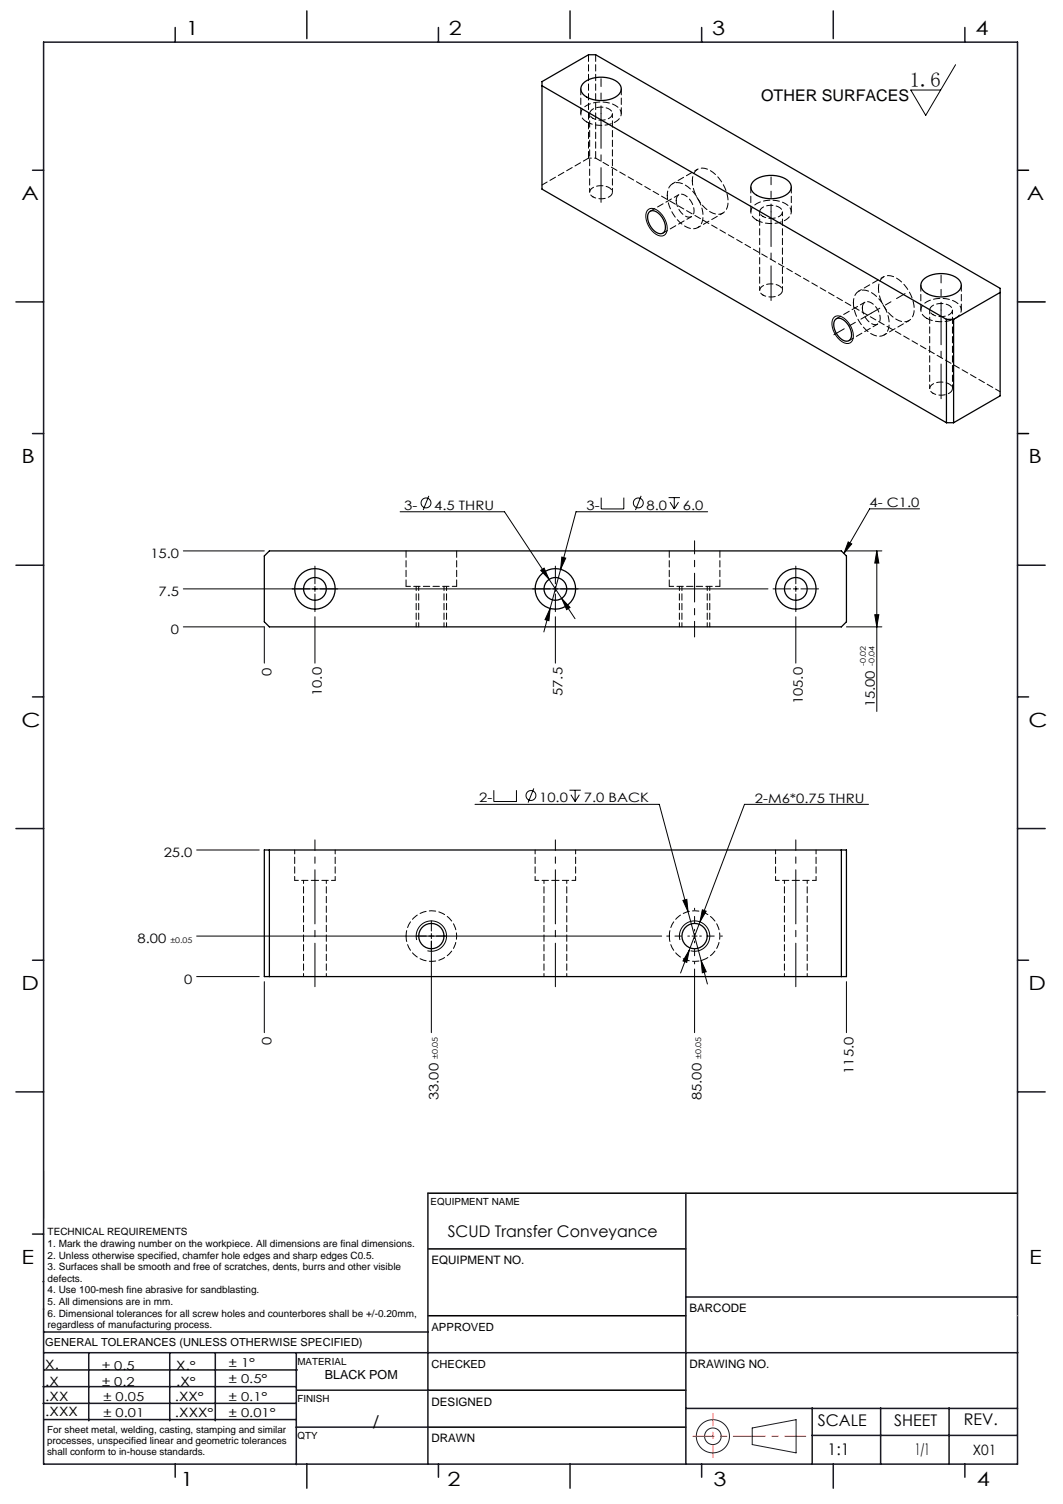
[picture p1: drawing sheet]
<svg xmlns="http://www.w3.org/2000/svg" width="210mm" height="297mm" viewBox="0 0 210 297" stroke-linecap="round" stroke-linejoin="round" font-family="sans-serif">
<g fill="none" stroke="#191924" stroke-width=".2">
<path d="M8.6 231.2v9.4M148.6 282l8.7-1.6v6.5l-8.7-1.6z"/>
<circle cx="140.8" cy="283.6" r="3.3"/>
<circle cx="140.8" cy="283.6" r="1.64"/>
</g>
<path d="M201 33.6h2.2M201 59.6h5.5M201 85.6h2.2M84.5 235.6h116.5M84.6 259.8h50.9M84.6 246.6h50.9M84.6 274.5h50.9M84.5 281.8h51" fill="none" stroke="#000" stroke-width=".3"/>
<path d="M136.9 283.6h22.3" fill="none" stroke="#f00" stroke-width=".2" stroke-dasharray="6.3 1.3 1.3 1.3" stroke-dashoffset="2.2"/>
<path d="M140.8 287.8v-8.7" fill="none" stroke="#f00" stroke-width=".2" stroke-dasharray="6.3 1.3 1.3 1.3" stroke-dashoffset="3.9"/>
<g fill="none" stroke="#191924" stroke-width=".3">
<path d="M8.6 8.3h192.4v280.8h-192.4zM34.6 5.4v2.9M60.6 2.2v5.4M86.6 5.4v2.9M112.6 2.2v5.4M138.6 5.4v2.9M164.6 2.2v5.4M190.6 5.4v2.9M6.4 33.6h2.2M3.2 59.6h5.4M6.4 85.6h2.2M3.2 111.6h5.4"/>
<path d="M201 111.6h5.5M6.4 137.6h2.2M201 137.6h2.2M3.2 163.6h5.4M201 163.6h5.5M6.4 189.6h2.2M201 189.6h2.2M3.2 215.6h5.4M201 215.6h5.5M84.5 235.6v53.5M135.5 235.6v53.5M6.4 243.7h2.2"/>
<path d="M8.5 253.1h.1M8.6 258.5h.1M135.5 256.1h65.5M8.5 277.1h49.9M8.5 273.8h49.9M8.6 267.1h75.9M8.6 263h75.9M8.8 270.5h49.9M17.5 267.1v13.5M33.5 267.1v13.5M42.5 267.1v13.5M58.5 267.1v22.1"/>
<path d="M58.6 274.5h26M84.6 267.1h116.5M135.5 278.1h65.5M160.5 278v11.1M174 278v11.1M187.5 278v11.1M8.8 280.3h49.7M34.6 289.1v2.6M58.5 281.8h26M60.6 289.1v4.8M86.6 289.1v2.6M112.6 289.1v4.8"/>
<path d="M138.6 289.1v2.6M160.4 283.5h40.6M164.6 289.1v4.8M190.6 289.1v2.6"/>
</g>
<path d="M201 259.8h.1" fill="none" stroke="#c0c0c0" stroke-width=".2"/>
<g fill="none" stroke="#000" stroke-width=".2">
<path d="M188.8 12.8l-5.9 10-3-5h5.9M128.1 41.4a1.87 1.87 0 0 1 2.3 .6 4 4 0 0 1 1.2 4 1.3 1.3 0 0 1-2 .3 4.1 4.1 0 0 1-1.8-4.7zM164.9 62.6a1.87 1.87 0 0 1 2.3 .6 4 4 0 0 1 1.2 4 1.3 1.3 0 0 1-2 .3 4.1 4.1 0 0 1-1.8-4.7zM84.7 97.9l-1.1 2.8M118.8 98.3v2.2h4.4v-2.2M126.7 97.9l-1.2 2.8M132.1 98.3h2.2M132.4 99.2l.8 1.3M133.2 98.3v2.2M134 99.2l-.8 1.3M36.2 116.3h115.5M36.2 108.8h16"/>
<path d="M62.2 115.8v1M79 101.1h20.7l13.9 21.1M106.8 112.6l.7-.4 1 2.2zM109.7 115.8v1M111 118.2l1.6 1.8-.7 .4zM111 110l.8 .2-1 2.2zM139.8 101.1h-26l-6.4 23.7M156.7 116.3h1M157.2 115.8v1M167.2 108.8h7M167.6 107l.7 .4-1.6 1.9zM173.2 108.8l.4 2.4h-.8z"/>
<path d="M173.2 108.8v31.7M181.7 100.5h-9.9l-5.1 8.8M36.2 123.8h16v7.2M62.2 121.8v9.2M108.7 120.2l-.3 2.4-.7-.2zM109.7 121.8v9.2M157.2 121.8v9.2M167.2 123.8h7M172.8 121.4h.8l-.4 2.4zM93.8 158.8h36.4l8.3 30.9M97.6 156v2.3h4.4v-2.3M105.5 155.7l-1.2 2.8"/>
<path d="M112.5 156h2.2M112.8 156.9l.8 1.4M113.6 156v2.3M114.5 156.9l-.9 1.4M171.6 158.8h-24.5l-12.6 33.3M38.8 167.9h12.4M134.9 177.8l.8-.2 .2 2.4zM138.8 179.7l.7 .2-1.2 2.1zM38.8 184.9h91.9M38.8 192.9h12.4M52.2 193.9v10M82.3 185.6a3 3 0 0 1 2.7-3.7 3 3 0 0 1 3.2 3.2 3 3 0 0 1-3.8 2.6"/>
<path d="M85.2 184.4v1M85.2 185.9v18M134.3 185.6a3 3 0 0 1 2.7-3.7 3 3 0 0 1 3.2 3.2 3 3 0 0 1-3.8 2.6M136.2 187.7l-.5 2.3-.8-.2zM136.7 184.9h1M137.2 184.4v1M137.2 191.4v12.5M138.5 189.7l1 2.2-.8 .2zM138.5 189.7l1.3 4.6M167.2 193.9v10"/>
<circle cx="84.2" cy="99.3" r=".98"/>
<circle cx="126.1" cy="99.3" r=".98"/>
<circle cx="104.9" cy="157.1" r=".98"/>
</g>
<path d="M136.2 184.9h-4.5M137.2 183.9v-4.5M137.2 185.9v4.5M138.2 184.9h4.5" fill="none" stroke="#000" stroke-width=".2" stroke-dasharray="15.2 1.3 1.3 1.3" stroke-dashoffset="14.9"/>
<g fill="none" stroke="#000" stroke-width=".2" stroke-dasharray="15.2 1.3 1.3 1.3">
<path d="M61.2 116.3h-3.5M62.2 115.3v-3.5M62.2 117.3v3.5M63.2 116.3h3.5M108.7 116.3h-3.5M109.7 115.3v-3.5M109.7 117.3v3.5M110.7 116.3h3.5M156.2 116.3h-3.5M157.2 115.3v-3.5M157.2 117.3v3.5M158.2 116.3h3.5"/>
<path d="M84.2 184.9h-2M85.2 183.9v-2M85.2 185.9v2M86.2 184.9h2"/>
</g>
<g fill="none" stroke="#000" stroke-width=".2" stroke-dasharray="1.3 .6" stroke-dashoffset=".4">
<path d="M131.8 38.6a2.16 2.16 0 0 1 1.1-2.3 2.16 2.16 0 0 1 2.5 .2 7.3 7.3 0 0 1 3.3 7.3 2.08 2.08 0 0 1-3.3 .9 7.8 7.8 0 0 1-3.6-6.1M136.8 35.7a2.15 2.15 0 0 1 1-2.3 2.15 2.15 0 0 1 2.5 .3 7.3 7.3 0 0 1 3.4 7.3 2.08 2.08 0 0 1-3.4 .8 7.8 7.8 0 0 1-3.5-6.1M168.6 59.8a2.15 2.15 0 0 1 1-2.3 2.15 2.15 0 0 1 2.5 .3 7.3 7.3 0 0 1 3.4 7.2 2.08 2.08 0 0 1-3.4 .9 7.8 7.8 0 0 1-3.5-6.1M173.5 56.9a2.15 2.15 0 0 1 1.1-2.2 2.15 2.15 0 0 1 2.5 .2 7.3 7.3 0 0 1 3.3 7.3 2.08 2.08 0 0 1-3.3 .9 7.8 7.8 0 0 1-3.6-6.2M80.2 115.8h10M82.2 115.8v8M82.7 115.8v8M132.2 115.8h10M134.2 115.8v8M134.7 115.8v8M87.7 123.8v-8M88.2 123.8v-8"/>
<path d="M139.7 123.8v-8M140.2 123.8v-8"/>
</g>
<path d="M62.2 194.9v-21M109.7 194.9v-21M157.2 194.9v-21" fill="none" stroke="#000" stroke-width=".2" stroke-dasharray="15.2 1.3 1.3 1.3" stroke-dashoffset="6.6"/>
<path d="M62.2 173.9v-8M109.7 173.9v-8M157.2 173.9v-8" fill="none" stroke="#000" stroke-width=".2" stroke-dasharray="15.2 1.3 1.3 1.3" stroke-dashoffset="13.1"/>
<path d="M137.2 115.8v10" fill="none" stroke="#000" stroke-width=".2" stroke-dasharray="15.2 1.3 1.3 1.3" stroke-dashoffset="12.1"/>
<path d="M137.2 115.8v-9" fill="none" stroke="#000" stroke-width=".2" stroke-dasharray="15.2 1.3 1.3 1.3" stroke-dashoffset="12.6"/>
<path d="M172.1 61.8l-7.4 4.3" fill="none" stroke="#000" stroke-width=".2" stroke-dasharray="15.2 1.3 1.3 1.3" stroke-dashoffset="12.9"/>
<path d="M118.7 40v-17.6M152.3 59.4v-17.6M185.9 78.7v-17.5" fill="none" stroke="#000" stroke-width=".2" stroke-dasharray="15.2 1.3 1.3 1.3" stroke-dashoffset="8.4"/>
<path d="M118.7 22.4v-6.9M152.3 41.8v-6.9M185.9 61.2v-6.9" fill="none" stroke="#000" stroke-width=".2" stroke-dasharray="15.2 1.3 1.3 1.3" stroke-dashoffset="13.7"/>
<path d="M172.1 61.8l6.7-3.8" fill="none" stroke="#000" stroke-width=".2" stroke-dasharray="15.2 1.3 1.3 1.3" stroke-dashoffset="13.3"/>
<g fill="#000">
<path d="M173.2 108.8l.4 2.4h-.8zM172.8 121.4h.8l-.4 2.4z"/>
<path d="M136.2 187.7l-1.3 2.1 .8 .2zM138.8 179.7l-.5 2.3 1.2-2.1zM138.5 189.7l.2 2.4 .8-.2zM134.9 177.8l1 2.2-.2-2.4zM111 118.2l.9 2.2 .7-.4zM106.8 112.6l1.7 1.8-1-2.2zM108.7 120.2l-1 2.2 .7 .2zM111 110l-.2 2.4 1-2.2zM167.6 107l.7 .4-1.6 1.9z"/>
</g>
<g fill="none" stroke="#000" stroke-width=".25">
<path d="M107.1 16.9l79.9 46.2M115.1 16.6a5.6 5.6 0 0 1 7.3 0 1.65 1.65 0 0 1-.8 2.6 5.8 5.8 0 0 1-6.5-.7 1.46 1.46 0 0 1 0-1.9zM148.7 36a5.6 5.6 0 0 1 7.3 0 1.65 1.65 0 0 1-.8 2.6 5.8 5.8 0 0 1-6.5-.7 1.46 1.46 0 0 1 0-1.9zM128.3 41.8a1.63 1.63 0 0 1 2.2 .7 2.81 2.81 0 0 1 .6 3.5 1.63 1.63 0 0 1-2.2-.7 2.81 2.81 0 0 1-.6-3.5zM182.3 55.4a5.6 5.6 0 0 1 7.2 0 1.65 1.65 0 0 1-.8 2.6 5.8 5.8 0 0 1-6.4-.7 1.46 1.46 0 0 1 0-1.9zM197.6 57.8l-9.2 5.3M165.1 63a1.63 1.63 0 0 1 2.1 .7 2.81 2.81 0 0 1 .6 3.5 1.63 1.63 0 0 1-2.1-.7 2.81 2.81 0 0 1-.6-3.5zM187 63.1h1.4M187 63.1v20.4M188.4 63.1v20.4M187 83.5l-79.9-46.2v-21.2l9.2-5.3h1.4l79.9 46.1v21.3l-9.2 5.3M187 83.5h1.4"/>
<path d="M53.2 108.8h113l1 1v13l-1 1h-113l-1-1v-13zM52.2 167.9h115v25h-115zM53.2 167.9v25M166.2 167.9v25"/>
<circle cx="62.2" cy="116.3" r="2.25"/>
<circle cx="62.2" cy="116.3" r="4"/>
<circle cx="109.7" cy="116.3" r="4"/>
<circle cx="109.7" cy="116.3" r="2.25"/>
<circle cx="157.2" cy="116.3" r="4"/>
<circle cx="157.2" cy="116.3" r="2.25"/>
<circle cx="85.2" cy="184.9" r="2.5"/>
<circle cx="137.2" cy="184.9" r="2.5"/>
</g>
<g fill="none" stroke="#000" stroke-width=".2" stroke-dasharray="1.3 .6" stroke-dashoffset=".5">
<path d="M116.5 22.4v15.6M121 38v-15.6M150.1 41.8v15.6M154.6 57.4v-15.6M183.7 61.2v15.5M188.2 76.7v-15.5M58.2 173.9h4M58.2 167.9v6M62.2 173.9h4M66.2 173.9v-6M105.7 173.9h4M105.7 167.9v6"/>
<path d="M109.7 173.9h4M113.7 173.9v-6M153.2 173.9h4M153.2 167.9v6M157.2 173.9h4M161.2 173.9v-6"/>
</g>
<path d="M117.7 31.2l79.9 46.2M134.1 38.4l-5.7 3.3M130.9 46l5.7-3.2M170.9 59.7l-5.7 3.2M167.7 67.3l5.7-3.3M80.2 184.9a5 5 0 0 1 7.3-4.5 5 5 0 0 1 .7 8.5 5 5 0 0 1-7.9-3.3l-.1-.7M132.2 184.9a5 5 0 0 1 7.3-4.5 5 5 0 0 1 .7 8.5 5 5 0 0 1-7.9-3.3l-.1-.7" fill="none" stroke="#000" stroke-width=".2" stroke-dasharray="1.3 .6" stroke-dashoffset=".2"/>
<g fill="none" stroke="#000" stroke-width=".2" stroke-dasharray="1.3 .6" stroke-dashoffset=".7">
<path d="M116.3 31.2h1.4M117.1 23.4a3.1 3.1 0 0 0 3.8-.6 1.24 1.24 0 0 0-1.2-1.5 2.67 2.67 0 0 0-3.2 1 1.03 1.03 0 0 0 .6 1.1M117.1 38.9a3.1 3.1 0 0 0 3.8-.6 1.24 1.24 0 0 0-1.2-1.5 2.67 2.67 0 0 0-3.2 1 1.03 1.03 0 0 0 .6 1.1M150.7 42.8a3.1 3.1 0 0 0 3.8-.6 1.24 1.24 0 0 0-1.2-1.5 2.67 2.67 0 0 0-3.2 .9 1.03 1.03 0 0 0 .6 1.2M150.7 58.3a3.1 3.1 0 0 0 3.8-.6 1.24 1.24 0 0 0-1.2-1.5 2.67 2.67 0 0 0-3.2 1 1.03 1.03 0 0 0 .6 1.1M184.3 62.1a3.1 3.1 0 0 0 3.8-.5 1.25 1.25 0 0 0-1.2-1.6 2.67 2.67 0 0 0-3.2 1 1.03 1.03 0 0 0 .6 1.1M184.3 77.7a3.1 3.1 0 0 0 3.8-.6 1.24 1.24 0 0 0-1.2-1.5 2.67 2.67 0 0 0-3.2 1 1.03 1.03 0 0 0 .6 1.1M60 173.9v19M107.5 173.9v19M155 173.9v19M64.5 192.9v-19M112 192.9v-19"/>
<path d="M159.5 192.9v-19"/>
</g>
<path d="M116.3 10.8v20.4M117.7 31.2v-20.4M80.2 108.8v7M90.2 115.8v-7M132.2 108.8v7M142.2 115.8v-7" fill="none" stroke="#000" stroke-width=".2" stroke-dasharray="1.3 .6"/>
<path d="M114.7 17.5v4.9M107.1 36.5l9.2-5.3M115.9 24.1a5.8 5.8 0 0 0 6.5-.7 1.65 1.65 0 0 0-.8-2.6 5.8 5.8 0 0 0-6.5 .7 1.65 1.65 0 0 0 .8 2.6M122.7 22.4v-4.9M133.6 39.6a3.5 3.5 0 0 0 2.5 3.3 1.23 1.23 0 0 0 1-1.7 3.4 3.4 0 0 0-2.5-2.9 1.04 1.04 0 0 0-1 1.3M148.3 36.9v4.9M149.5 43.5a5.8 5.8 0 0 0 6.5-.7 1.65 1.65 0 0 0-.8-2.6 5.8 5.8 0 0 0-6.5 .7 1.65 1.65 0 0 0 .8 2.6M156.3 41.8v-4.9M181.9 56.3v4.9M170.4 60.8a3.5 3.5 0 0 0 2.5 3.3 1.23 1.23 0 0 0 .9-1.7 3.4 3.4 0 0 0-2.4-2.8 1.04 1.04 0 0 0-1 1.2M183.1 62.9a5.8 5.8 0 0 0 6.4-.7 1.65 1.65 0 0 0-.8-2.6 5.8 5.8 0 0 0-6.4 .7 1.65 1.65 0 0 0 .8 2.6M189.9 61.2v-4.9" fill="none" stroke="#000" stroke-width=".2" stroke-dasharray="1.3 .6" stroke-dashoffset=".1"/>
<path d="M137.8 33.4l-4.9 2.9M137.9 44.9l4.9-2.8M174.6 54.7l-5 2.8M174.6 66.2l5-2.9" fill="none" stroke="#000" stroke-width=".2" stroke-dasharray="1.3 .6" stroke-dashoffset=".6"/>
<text font-size="4.1" x="179.7" y="17.2">1.6</text>
<g font-size="3.9">
<text x="36.7" y="6.9">1</text>
<text x="88.7" y="6.9">2</text>
<text x="140.7" y="6.9">3</text>
<text x="192.7" y="6.9">4</text>
<text x="4.2" y="39.5">A</text>
<text x="202.9" y="39.5">A</text>
<text x="4.2" y="91.5">B</text>
<text x="203.2" y="91.5">B</text>
<text x="4.2" y="143.5">C</text>
<text x="203.2" y="143.5">C</text>
<text x="4.2" y="195.5">D</text>
<text x="203.2" y="195.5">D</text>
<text x="4.2" y="249.6">E</text>
<text x="203.3" y="249.6">E</text>
<text x="35.7" y="293.4">1</text>
<text x="88.4" y="293.4">2</text>
<text x="141" y="293.4">3</text>
<text x="193" y="293.4">4</text>
</g>
<g font-size="3.2">
<text x="150.4" y="20">OTHER SURFACES</text>
<text x="88.5" y="244.2">SCUD Transfer Conveyance</text>
<text x="73.6" y="281.7">/</text>
<text x="161.6" y="281.7">SCALE</text>
<text x="176.7" y="281.5">SHEET</text>
<text x="190.4" y="281.5">REV.</text>
<text x="163.5" y="287.3">1:1</text>
<text x="180.8" y="287.3">1/1</text>
</g>
<text font-size="2.8" x="192.2" y="287.3">X01</text>
<g font-size="2.6">
<text x="79.9" y="100.7">3-</text>
<text x="85.8" y="100.7">4.5 THRU</text>
<text x="115.9" y="100.7">3-</text>
<text x="127.7" y="100.7">8.0</text>
<text x="134.9" y="100.7">6.0</text>
<text x="171.8" y="100.1">4- C1.0</text>
<text x="29.7" y="110.2">15.0</text>
<text x="31.3" y="117.7">7.5</text>
<text x="33.8" y="125.2">0</text>
<text x="53.6" y="133.4" transform="rotate(-90 53.6 133.4)">0</text>
<text x="63.6" y="137.5" transform="rotate(-90 63.6 137.5)">10.0</text>
<text x="111.1" y="137.5" transform="rotate(-90 111.1 137.5)">57.5</text>
<text x="158.6" y="139.1" transform="rotate(-90 158.6 139.1)">105.0</text>
<text x="172.9" y="139.7" transform="rotate(-90 172.9 139.7)">15.00</text>
<text x="94.7" y="158.4">2-</text>
<text x="106.5" y="158.4">10.0</text>
<text x="115.3" y="158.4">7.0 BACK</text>
<text x="149.1" y="158.5">2-M6*0.75 THRU</text>
<text x="32.3" y="169.2">25.0</text>
<text x="27.2" y="186.2">8.00</text>
<text x="36.4" y="194.2">0</text>
<text x="53.6" y="206.4" transform="rotate(-90 53.6 206.4)">0</text>
<text x="168.6" y="212.1" transform="rotate(-90 168.6 212.1)">115.0</text>
<text x="86.6" y="217.2" transform="rotate(-90 86.6 217.2)">33.00</text>
<text x="138.6" y="217.2" transform="rotate(-90 138.6 217.2)">85.00</text>
</g>
<g font-size="2.5">
<text x="8.9" y="273.6">.X</text>
<text x="8.9" y="270.4">X.</text>
<text x="34.8" y="273.7">.X°</text>
<text x="34.8" y="270.5">X.°</text>
<text x="64.2" y="272.4">BLACK POM</text>
<text x="9" y="276.7">.XX</text>
<text x="9" y="279.7">.XXX</text>
<text x="34.5" y="276.7">.XX°</text>
<text x="34.6" y="279.8">.XXX°</text>
</g>
<g font-size="2.4">
<text x="45.2" y="270">± 1°</text>
<text x="20.2" y="270.4">± 0.5</text>
<text x="20.2" y="273.7">± 0.2</text>
<text x="45.2" y="273.2">± 0.5°</text>
<text x="20.4" y="279.7">± 0.01</text>
<text x="20.4" y="276.7">± 0.05</text>
<text x="45.2" y="276.7">± 0.1°</text>
<text x="45.2" y="279.7">± 0.01°</text>
</g>
<g font-size="2.3">
<text x="85.2" y="249.7">EQUIPMENT NO.</text>
<text x="136.2" y="259.2">BARCODE</text>
<text x="136.2" y="270.2">DRAWING NO.</text>
<text x="85.2" y="277.6">DESIGNED</text>
<text x="85.2" y="284.9">DRAWN</text>
</g>
<g font-size="2.2">
<text x="85.2" y="262.8">APPROVED</text>
<text x="8.9" y="265.9">GENERAL TOLERANCES (UNLESS OTHERWISE SPECIFIED)</text>
<text x="85.2" y="270.1">CHECKED</text>
</g>
<g font-size="2">
<text x="9.4" y="243.9">TECHNICAL REQUIREMENTS</text>
<text x="9.4" y="246.2">1. Mark the drawing number on the workpiece. All dimensions are final dimensions.</text>
<text x="9.4" y="248.5">2. Unless otherwise specified, chamfer hole edges and sharp edges C0.5.</text>
<text x="9.4" y="250.8">3. Surfaces shall be smooth and free of scratches, dents, burrs and other visible</text>
<text x="9.4" y="253.1">defects.</text>
<text x="9.4" y="255.4">4. Use 100-mesh fine abrasive for sandblasting.</text>
<text x="9.4" y="257.7">5. All dimensions are in mm.</text>
<text x="9.4" y="260">6. Dimensional tolerances for all screw holes and counterbores shall be +/-0.20mm,</text>
<text x="9.4" y="262.3">regardless of manufacturing process.</text>
</g>
<g font-size="1.9">
<text x="85.1" y="238">EQUIPMENT NAME</text>
<text x="58.7" y="269.5">MATERIAL</text>
<text x="58.7" y="276.9">FINISH</text>
<text x="9.3" y="282.9">For sheet metal, welding, casting, stamping and similar</text>
<text x="9.3" y="285.1">processes, unspecified linear and geometric tolerances</text>
<text x="9.3" y="287.4">shall conform to in-house standards.</text>
<text x="58.7" y="284.2">QTY</text>
</g>
<g font-size="1.5">
<text x="171.1" y="131.6" transform="rotate(-90 171.1 131.6)">-0.02</text>
<text x="172.8" y="131.6" transform="rotate(-90 172.8 131.6)">-0.04</text>
<text x="33.7" y="186.1">±0.05</text>
<text x="86.5" y="209.1" transform="rotate(-90 86.5 209.1)">±0.05</text>
<text x="138.5" y="209.1" transform="rotate(-90 138.5 209.1)">±0.05</text>
</g>
</svg>
